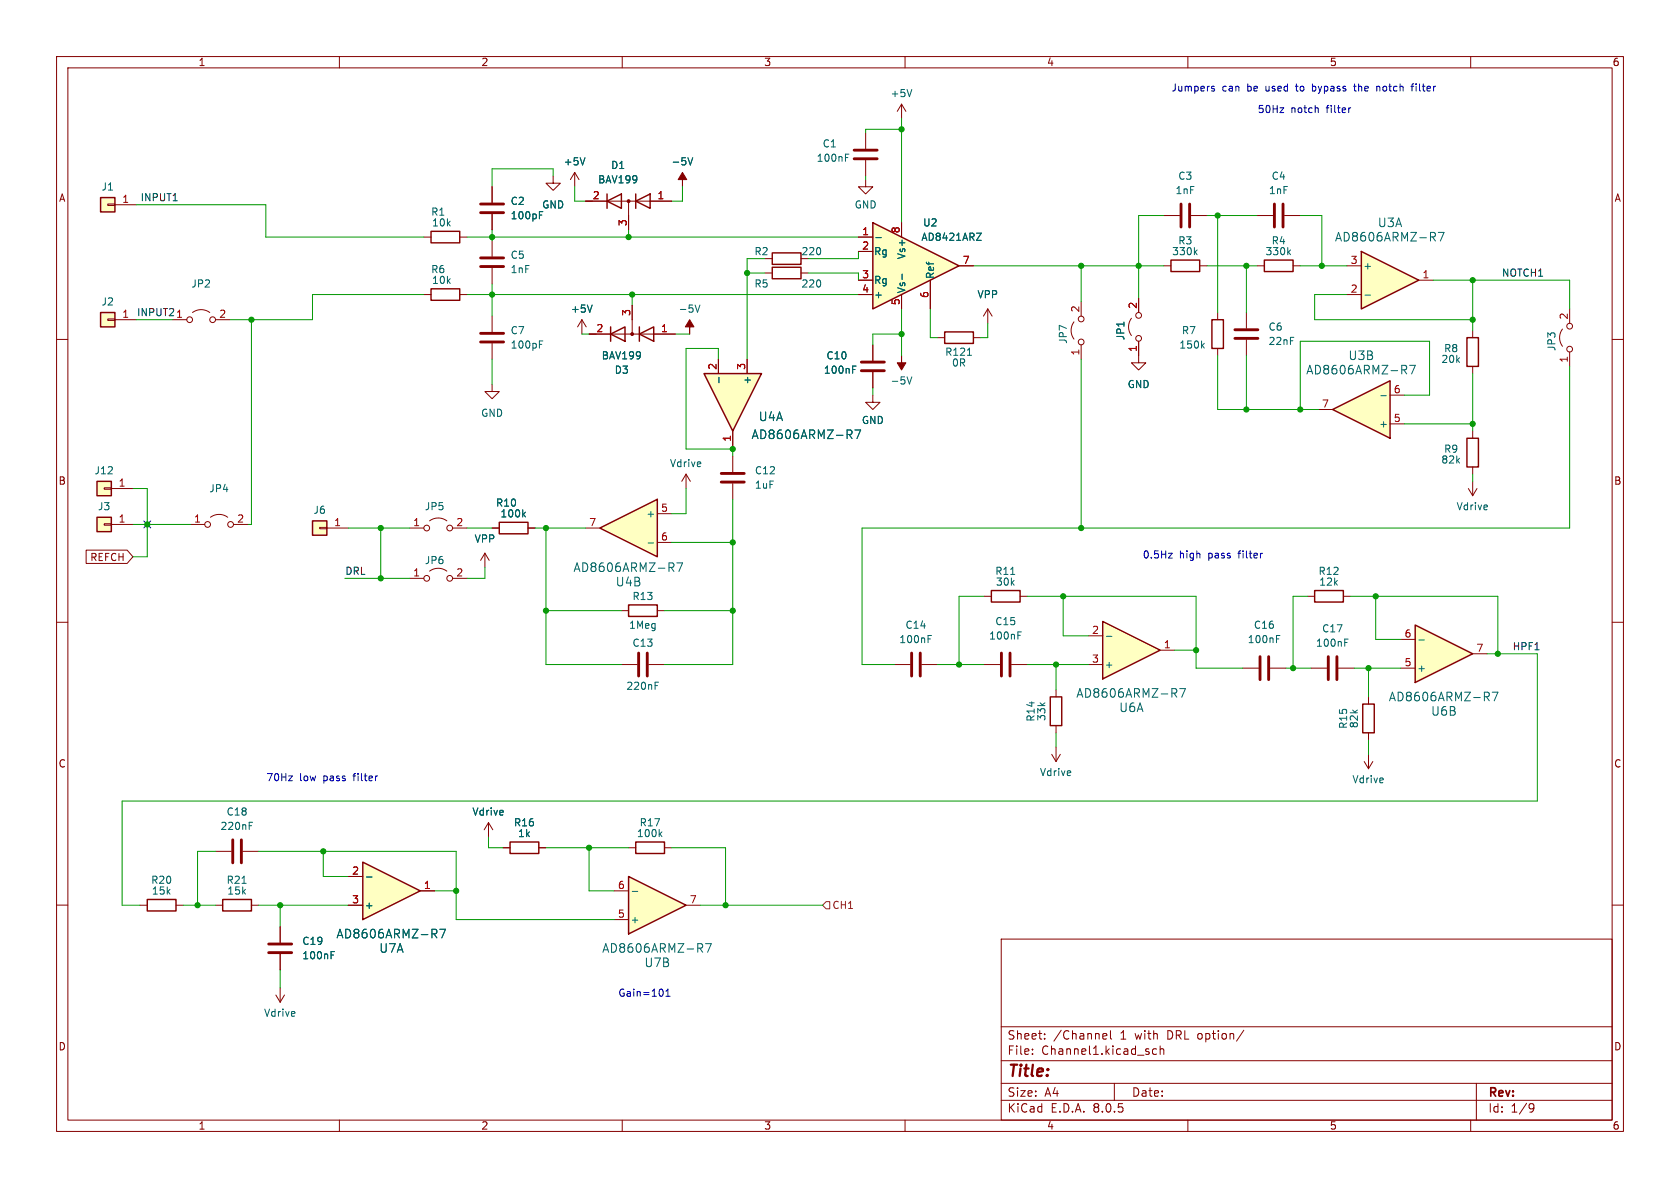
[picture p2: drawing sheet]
<svg xmlns="http://www.w3.org/2000/svg" width="297mm" height="210mm" viewBox="0 0 297 210" stroke-linecap="round" stroke-linejoin="round" font-family="sans-serif">
<g fill="none" stroke="#840000" stroke-width=".18">
<path d="M10 10h277v190h-277zM12 12h273v186h-273zM60 10v2M110 10v2M160 10v2M210 10v2M260 10v2M10 60h2M74.9 41.9h1.3M81.3 41.9h1.2M285 60h2M10 110h2"/>
<path d="M285 110h2M10 160h2M285 160h2M177 166h108v32h-108zM60 198v2M110 198v2M160 198v2M177 194.5h108M177 191.5h108M177 187.5h108M177 181.5h108M182.5 186.3v.1"/>
<path d="M182.5 185.5v.1M184.7 183.6v.1M184.7 182.8v.1M195.2 182.7l.4 .1 .1 .3-.7 .1M195.6 183.6l-.4 .1M196.3 182.2v1.3l.2 .2M197 191.5v3M204.5 185.5l-.5-.1-.3 .3v.4l.2 .2h.6M205.1 185.5l.2-.1 .4 .1v.9M205.1 184.9v1.5M210 198v2M219.9 182.1l-1.3 2"/>
<path d="M260 198v2M261 191.5v6.5M270.6 195.1l.5 .1a.99 .99 0 0 1-.4 1.4h-.2M271.2 195.7l-.3 .3h-.3"/>
</g>
<path d="M76.2 40.9h5.1v2h-5.1z" fill="none" stroke="#840000" stroke-width=".25"/>
<path d="M111.1 154.9l10.2 5.1-10.2 5.1z" fill="#ffffc2"/>
<path d="M136.5 47.2h5.1v2.1h-5.1zM136.5 44.7h5.1v2h-5.1zM90.2 148.8h5v2.1h-5zM111.1 154.9l10.2 5.1-10.2 5.1zM112.4 148.8h5.1v2.1h-5.1z" fill="none" stroke="#840000" stroke-width=".25"/>
<g fill="none" stroke="#840000" stroke-width=".18">
<path d="M102.9 56.5l-.8 1.3M102.9 56.5v2.6M102.9 56.5l.7 1.3M135.3 48.3h1.2M135.3 45.7h1.2M141.6 48.3h1.3M87 67.9v1.3h1.3l-1.3 1.3-1.3-1.3h1.3M121.3 83.8l-.8 1.3M121.3 83.8v2.6M121.3 83.8l.7 1.3M129.5 80.6v2.8M129.5 85.5v2.8"/>
<path d="M86.4 145.4l-.8 1.3M86.4 145.4v2.6M86.4 145.4l.7 1.3M88.9 149.9h1.3M95.2 149.9h1.3M108.6 157.5h2.5M111.1 149.9h1.3M117.5 149.9h1.2M108.6 162.6h2.5M121.3 160h2.5"/>
</g>
<path d="M104.7 53.9l-.4 1.3M122.9 53.9l.4 1.3 .4-1.3M111.8 157.6h.9M116.7 147.4l.3 .5M117 147.1l-.5 .4M123.7 167.6l.5 .7M124.1 166.9l.1 .2-.1 .4M124.7 166.8h1l-.6 1.5" fill="none" stroke="#006464" stroke-width=".18"/>
<path d="M121.9 56.5l.8 1.3h-.8v1.3v-1.3h-.7z" fill="#840000" stroke="#840000" stroke-width=".18"/>
<path d="M127.5 83.7h4.1M127.5 85.2h4.1" fill="none" stroke="#840000" stroke-width=".51"/>
<path d="M17.8 34.9h2.5v2.6h-2.5z" fill="#ffffc2"/>
<g fill="none" stroke="#840000" stroke-width=".18">
<path d="M19 36.1h1.3v.2h-1.3zM20.3 36.2h3.8M87 33v2.8M87 37.8v2.8M97.8 31.1v1.3h1.3l-1.3 1.3-1.3-1.3h1.3M101.6 30.5l-.8 1.3M101.6 30.5v2.5M101.6 30.5l.8 1.3M103.5 35.6h15.2M111.1 35.6v5M30.5 56.5h2.5M34 55.2a2.54 2.54 0 0 1 3.1 0"/>
<path d="M38.1 56.5h2.5M74.9 52.1h1.3M81.3 52.1h1.2M87 42.5v2.8M87 47.4v2.8M222.2 47h1.3M228.6 47h1.3M85.7 97.8l-.7 1.3M85.7 97.8v2.5M85.7 97.8l.8 1.3"/>
<circle cx="33.5" cy="56.5" r=".51"/>
<circle cx="37.6" cy="56.5" r=".51"/>
</g>
<path d="M17.8 34.9h2.5v2.6h-2.5zM107.3 34.3v2.5M107.3 35.6l2.6-1.3v2.5zM112.4 34.3v2.5M112.4 35.6l2.5-1.3v2.5zM76.2 51.1h5.1v2h-5.1zM223.5 46h5.1v2h-5.1z" fill="none" stroke="#840000" stroke-width=".25"/>
<g fill="#840000" stroke="#840000" stroke-width=".18">
<path d="M120.6 30.5l.8 1.3h-.8v1.2v-1.2h-.7z"/>
<circle cx="111.1" cy="35.6" r=".25"/>
</g>
<path d="M95.4 38h.4M103.4 27.9l-.4 1.3M121.6 27.9l.4 1.3 .5-1.3M227.8 44.5l.3 .5M228.1 44.2l-.4 .5" fill="none" stroke="#006464" stroke-width=".18"/>
<path d="M85 37.6h4M85 36.1h4M85 47.1h4M85 45.6h4" fill="none" stroke="#840000" stroke-width=".51"/>
<path d="M240.7 44.5l10.1 5-10.1 5.1z" fill="#ffffc2"/>
<path d="M240.7 44.5l10.1 5-10.1 5.1z" fill="none" stroke="#840000" stroke-width=".25"/>
<path d="M238.1 52.1h2.6M238.1 47h2.6M250.8 49.5h2.6" fill="none" stroke="#840000" stroke-width=".18"/>
<path d="M241.3 52.2h1M253.3 41.9l.5 .7M253.6 41.2l.2 .2-.2 .4M254.3 41.1h1l-.7 1.5" fill="none" stroke="#006464" stroke-width=".18"/>
<path d="M17.8 55.2h2.5v2.6h-2.5z" fill="#ffffc2"/>
<path d="M19 56.4h1.3v.2h-1.3zM20.3 56.5h3.8" fill="none" stroke="#840000" stroke-width=".18"/>
<path d="M17.8 55.2h2.5v2.6h-2.5z" fill="none" stroke="#840000" stroke-width=".25"/>
<path d="M64.1 152.4l10.2 5.1-10.2 5.1z" fill="#ffffc2"/>
<path d="M64.1 152.4l10.2 5.1-10.2 5.1z" fill="none" stroke="#840000" stroke-width=".25"/>
<g fill="none" stroke="#840000" stroke-width=".18">
<path d="M200 56.3a2.55 2.55 0 0 0 0 3M201.3 52.7v2.5M201.3 60.3v2.6M61.6 154.9h2.5M74.3 157.5h2.5M48.8 175.9l.7 1.3M49.5 163.8v2.8M49.5 168.7v2.8M49.5 174.6v2.6M50.3 175.9l-.8 1.3M61.6 160h2.5"/>
<circle cx="201.3" cy="59.8" r=".51"/>
<circle cx="201.3" cy="55.8" r=".51"/>
</g>
<path d="M64.8 155h1M58.5 168.8h.5M58.5 168.2h.6M76.7 165.1l.5 .7M77.1 164.3l.1 .3-.1 .4M77.7 164.3h1.1l-.7 1.5" fill="none" stroke="#006464" stroke-width=".18"/>
<path d="M47.5 166.9h4.1M47.5 168.4h4.1" fill="none" stroke="#840000" stroke-width=".51"/>
<path d="M106 93.3l10.2-5v10.1z" fill="#ffffc2"/>
<path d="M207 46h5.1v2h-5.1zM88.3 92.3h5v2.1h-5zM106 93.3l10.2-5v10.1zM111.1 106.9h5.1v2.1h-5.1zM26 159h5.1v2h-5.1zM39.4 159h5v2h-5z" fill="none" stroke="#840000" stroke-width=".25"/>
<g fill="none" stroke="#840000" stroke-width=".18">
<path d="M159.4 18.4l-.8 1.3M159.4 18.4v2.6M159.4 18.4l.7 1.3M205.7 38.1h2.8M210.6 38.1h2.8M222.2 38.1h2.8M227.1 38.1h2.8M205.7 47h1.3M212.1 47h1.3M154.3 69.9v1.2h1.3l-1.3 1.3-1.3-1.3h1.3M33.7 92.7h2.5M37.2 91.4a2.54 2.54 0 0 1 3.1 0"/>
<path d="M41.3 92.7h2.5M72.4 93.3h2.5M75.9 92.1a2.54 2.54 0 0 1 3.1 0M80 93.3h2.5M87 93.3h1.3M93.3 93.3h1.3M103.5 93.3h2.5M116.2 90.8h2.5M116.2 95.9h2.5M72.4 102.2h2.5M75.9 101a2.54 2.54 0 0 1 3.1 0M80 102.2h2.5"/>
<path d="M109.9 108h1.2M109.9 117.5h2.7M114.7 117.5h2.8M116.2 108h1.3M38.1 150.5h2.8M42.9 150.5h2.8M24.8 160h1.2M31.1 160h1.3M38.1 160h1.3M44.4 160h1.3"/>
<circle cx="36.7" cy="92.7" r=".51"/>
<circle cx="40.8" cy="92.7" r=".51"/>
<circle cx="75.4" cy="93.3" r=".51"/>
<circle cx="79.5" cy="93.3" r=".51"/>
<circle cx="75.4" cy="102.2" r=".51"/>
<circle cx="79.5" cy="102.2" r=".51"/>
</g>
<g fill="none" stroke="#006464" stroke-width=".18">
<path d="M161.2 15.8l-.4 1.3M211.3 44.5l.3 .5M211.6 44.2l-.4 .5M92.5 90.9l.4 .5M92.9 90.5l-.5 .5M114.6 96h.9M119 99.6l.1 .2-.1 .4M119.7 99.5h1l-.7 1.5M118.6 100.3l.5 .7M115.8 121.2h.4M115.8 120.6h.6M42.8 156.2h.7"/>
<path d="M44.1 146h.4M44.1 145.4h.6"/>
</g>
<path d="M208.8 36.1v4M210.3 36.1v4M225.3 36.1v4M226.8 36.1v4M112.9 115.4v4.1M114.4 115.4v4.1M41.1 148.5v4M42.7 148.5v4" fill="none" stroke="#840000" stroke-width=".51"/>
<path d="M55.2 92.1h2.6v2.5h-2.6z" fill="#ffffc2"/>
<g fill="none" stroke="#840000" stroke-width=".18">
<path d="M189.9 56.9a2.54 2.54 0 0 0 0 3M191.1 53.3v2.6M191.1 61v2.5M56.5 93.2h1.3v.3h-1.3zM57.8 93.3h3.8"/>
<circle cx="191.1" cy="56.4" r=".51"/>
<circle cx="191.1" cy="60.5" r=".51"/>
</g>
<path d="M55.2 92.1h2.6v2.5h-2.6z" fill="none" stroke="#840000" stroke-width=".25"/>
<path d="M17.1 85.1h2.6v2.5h-2.6z" fill="#ffffc2"/>
<path d="M18.4 86.2h1.3v.3h-1.3zM19.7 86.4h3.8" fill="none" stroke="#840000" stroke-width=".18"/>
<path d="M17.1 85.1h2.6v2.5h-2.6z" fill="none" stroke="#840000" stroke-width=".25"/>
<path d="M17.1 91.4h2.6v2.6h-2.6z" fill="#ffffc2"/>
<path d="M153 31.8v1.2h1.3l-1.3 1.3-1.2-1.3h1.2M153 23.5v2.8M153 28.3v2.8M87 55.9v2.8M104.1 59.1h15.3M111.8 54v5.1M87 60.7v2.8M18.4 92.6h1.3v.2h-1.3zM19.7 92.7h3.8" fill="none" stroke="#840000" stroke-width=".18"/>
<path d="M107.9 57.8v2.5M107.9 59.1l2.6-1.3v2.5zM113 57.8v2.5M113 59.1l2.6-1.3v2.5zM17.1 91.4h2.6v2.6h-2.6z" fill="none" stroke="#840000" stroke-width=".25"/>
<circle cx="111.8" cy="59.1" r=".25" fill="#840000" stroke="#840000" stroke-width=".18"/>
<path d="M151 26.5h4.1M151 28.1h4.1M85 58.9h4M85 60.5h4" fill="none" stroke="#840000" stroke-width=".51"/>
<path d="M149.5 27.9h.4M149.5 27.2h.6M95.4 60.9h.4M95.4 60.3h.6" fill="none" stroke="#006464" stroke-width=".18"/>
<path d="M154.3 39.4l15.2 7.6-15.2 7.6z" fill="#ffffc2"/>
<path d="M154.3 39.4l15.2 7.6-15.2 7.6zM259.3 59.7h2.1v5.1h-2.1z" fill="none" stroke="#840000" stroke-width=".25"/>
<g fill="none" stroke="#840000" stroke-width=".18">
<path d="M159.4 39.4v2.5M151.8 41.9h2.5M151.8 44.5h2.5M151.8 49.5h2.5M151.8 52.1h2.5M159.4 52.1v2.5M164.5 49.5v5.1M169.5 47h2.6M174.6 54.6l-.7 1.3M174.6 54.6v2.6M174.6 54.6l.8 1.3M260.3 58.4v1.3"/>
<path d="M260.3 64.8v1.2"/>
</g>
<path d="M154.8 42h1M159.5 48.5v.9M172.6 41.2h.9l-.9 1.3h.9" fill="none" stroke="#006464" stroke-width=".18"/>
<path d="M235.6 72.4l10.1-5.1v10.2z" fill="#ffffc2"/>
<path d="M235.6 72.4l10.1-5.1v10.2zM259.3 77.5h2.1v5.1h-2.1z" fill="none" stroke="#840000" stroke-width=".25"/>
<g fill="none" stroke="#840000" stroke-width=".18">
<path d="M276.2 58.2a2.54 2.54 0 0 0 0 3M277.5 54.6v2.6M233 72.4h2.6M245.7 74.9h2.6M245.7 69.9h2.6M260.3 76.2v1.3M277.5 62.2v2.6M259.6 86.4l.7 1.2M260.3 82.6v1.2M260.3 85.1v2.5M261.1 86.4l-.8 1.2"/>
<circle cx="277.5" cy="57.7" r=".51"/>
<circle cx="277.5" cy="61.7" r=".51"/>
</g>
<path d="M244.1 69.9h1M248.2 65.4l.5 .7M248.5 64.7l.2 .2-.2 .4M249.2 64.6h1l-.6 1.5" fill="none" stroke="#006464" stroke-width=".18"/>
<path d="M194.9 109.9l10.2 5-10.2 5.1z" fill="#ffffc2"/>
<path d="M194.9 109.9l10.2 5-10.2 5.1z" fill="none" stroke="#840000" stroke-width=".25"/>
<path d="M192.4 112.4h2.5M192.4 117.5h2.5M205.1 114.9h2.5" fill="none" stroke="#840000" stroke-width=".18"/>
<path d="M195.6 112.5h1M207.5 122.5l.5 .8M207.9 121.8l.1 .2-.1 .5M208.6 121.7h1l-.7 1.6" fill="none" stroke="#006464" stroke-width=".18"/>
<path d="M250.2 110.5l10.1 5.1-10.1 5.1z" fill="#ffffc2"/>
<path d="M175.3 104.4h5v2h-5zM232.4 104.4h5.1v2h-5.1zM250.2 110.5l10.1 5.1-10.1 5.1zM185.7 123.2h2v5.1h-2zM240.9 124.5h2.1v5h-2.1z" fill="none" stroke="#840000" stroke-width=".25"/>
<g fill="none" stroke="#840000" stroke-width=".18">
<path d="M158.1 117.5h2.8M162.9 117.5h2.8M174 105.4h1.3M174 117.5h2.8M178.8 117.5h2.8M180.3 105.4h1.3M219.7 118.1h2.8M224.5 118.1h2.8M231.1 105.4h1.3M231.8 118.1h2.8M236.6 118.1h2.8M237.5 105.4h1.3"/>
<path d="M247.6 118.1h2.6M247.6 113h2.6M260.3 115.6h2.6M185.9 133.4l.8 1.2M186.7 121.9v1.3M186.7 128.3v1.2M186.7 132.1v2.5M187.5 133.4l-.8 1.2M241.2 134.6l.7 1.3M241.9 123.2v1.3M241.9 129.5v1.3M241.9 133.4v2.5"/>
<path d="M242.7 134.6l-.8 1.3"/>
</g>
<g fill="none" stroke="#006464" stroke-width=".18">
<path d="M164.1 112.9h.4M164.1 112.3h.6M178.7 101.5h.7M179.9 112.3h.5M179.9 111.7h.7M225.7 112.9h.4M225.7 112.3h.6M237.7 113.6h.5M237.7 113h.6M250.8 113.1h1M262.8 123.2l.5 .7M263.1 122.4l.2 .3-.2 .4"/>
<path d="M263.8 122.4h1l-.6 1.5"/>
</g>
<path d="M161.2 115.4v4.1M162.7 115.4v4.1M177 115.4v4.1M178.6 115.4v4.1M222.8 116.1v4M224.3 116.1v4M234.8 116.1v4M236.3 116.1v4" fill="none" stroke="#840000" stroke-width=".51"/>
<path d="M124.5 66h10.1l-5.1 10.2z" fill="#ffffc2"/>
<path d="M167 58.7h5.1v2h-5.1zM214.2 56.5h2.1v5.1h-2.1zM124.5 66h10.1l-5.1 10.2z" fill="none" stroke="#840000" stroke-width=".25"/>
<g fill="none" stroke="#840000" stroke-width=".18">
<path d="M87 33v2.8M87 37.8v2.8M103.5 35.6h3.8M111.1 38.1v2.5M114.9 35.6h3.8M159.4 39.4v2.5M104.1 59.1h3.8M111.8 54v2.5M115.6 59.1h3.8M151.8 41.9h2.5M151.8 44.5h2.5M151.8 49.5h2.5"/>
<path d="M151.8 52.1h2.5M159.4 52.1v2.5M164.5 49.5v5.1M165.7 59.7h1.3M169.5 47h2.6M172.1 59.7h1.3M201.3 52.7v2.5M215.3 55.2v1.3M220.3 55.2v2.8M127 63.5v2.5M129.5 76.2v2.5M132.1 63.5v2.5"/>
<path d="M154.3 61v2.8M154.3 65.8v2.8M201.3 60.3v3.8h1.3l-1.3 1.3-1.3-1.3h1.3M215.3 61.6v1.3M220.3 60.1v2.8M15.2 97.3h7.3l1 1.1-1 1.2h-7.3zM87 93.3h1.3M93.3 93.3h1.3M61.6 154.9h2.5M74.3 157.5h2.5M88.9 149.9h1.3M95.2 149.9h1.3"/>
<path d="M49.5 163.8v2.8M49.5 168.7v2.8M61.6 160h2.5"/>
</g>
<g fill="none" stroke="#006464" stroke-width=".18">
<path d="M95.4 38h.4M103.4 27.9l-.4 1.3M121.6 27.9l.4 1.3 .5-1.3M104.7 53.9l-.4 1.3M154.8 42h1M159.5 48.5v.9M172.6 41.2h.9l-.9 1.3h.9M127.1 66.7v1M150.1 76.8l.5 .7M150.5 76.1l.1 .2-.1 .4M150.7 65.3h.5M150.7 64.7h.6"/>
<path d="M151.1 76h1.1l-.7 1.5M160.4 66.6l.4 1.3 .4-1.3M171 62.8h.8M212.5 61.1l.4 .4M212.9 60.7l-.5 .5M92.5 90.9l.4 .5M92.9 90.5l-.5 .5M64.8 155h1M58.5 168.8h.5M58.5 168.2h.6M76.7 165.1l.5 .7M77.1 164.3l.1 .3-.1 .4"/>
<path d="M77.7 164.3h1.1l-.7 1.5"/>
</g>
<path d="M218.3 58.3h4.1M218.3 59.8h4.1M152.3 64h4M152.3 65.5h4" fill="none" stroke="#840000" stroke-width=".51"/>
<path d="M159.4 62.9v1.2h.7l-.7 1.3-.8-1.3h.8z" fill="#840000" stroke="#840000" stroke-width=".18"/>
<path d="M146 159.4h.7v1.3h-.7l-.6-.7z" fill="none" stroke="#725600" stroke-width=".18"/>
<path d="M30.6 35.5h.7" fill="none" stroke="#0f0f0f" stroke-width=".18"/>
<g fill="none" stroke="#0000c2" stroke-width=".18">
<path d="M214.2 15.6l.5 .3v.1l-.4 .1M214.2 15.3h.5M226.3 19.1h.6l-.6 .8h.6M232 14.8v1.3M232 16l.1 .1M232.1 15.2l-.1 .1M233 19.1l.1 .8M238.8 19.1h-.2M239.3 15.2h.5M239.5 14.8v1.1l.3 .2M243.4 15.4l.4-.2 .1 .2M243.4 15.2v.9"/>
<path d="M249.4 15.2h.5M249.9 14.8l-.3 .2v1.1M206.6 97.8h.6l-.6 .8h.6M223.1 97.8h.1M51 137.2h.7l-.7 .8h.7M66.6 137.2h.1M117.2 175.1v.8M117.7 176.1h.8M117.7 175.2l.4-.4v1.3"/>
</g>
<g fill="none" stroke="#009600" stroke-width=".18">
<path d="M24.1 36.2h22.9v5.7h27.9M97.8 31.1v-1.3h-10.8v3.2M101.6 33v2.6h1.9M120.6 33v2.6h-1.9M153 31.1v.7M159.4 21v18.4M159.4 22.9h-6.4v.6M205.7 38.1h-4.4v14.6M213.4 38.1h8.8M215.3 38.1v17.1M229.9 38.1h3.8v8.9M24.1 56.5h6.4"/>
<path d="M44.4 56.5v36.2h-.6M74.9 52.1h-19.7v4.4h-14.6M82.5 52.1h69.3M82.5 41.9h69.3M87 40.6v1.9M87 50.2v5.7M102.9 59.1h1.2M111.1 40.6v1.3M111.8 52.1v1.9M119.4 59.1h2.5M132.1 48.3h3.2M135.3 45.7h-3.2v17.8"/>
<path d="M142.9 48.3h8.9v1.2M151.8 44.5v1.2h-8.9M159.4 59.1h-5.1v1.9M159.4 54.6v8.3M164.5 54.6v5.1h1.2M172.1 47h33.6M174.6 57.2v2.5h-1.2M191.1 47v6.3M213.4 47h8.8M220.3 47v8.2M229.9 47h8.2M238.1 52.1h-5.7v4.4h27.9"/>
<path d="M253.4 49.5h24.1v5.1M260.3 49.5v8.9M87 63.5v4.4M127 63.5v-1.9h-5.7v17.8h8.2M129.5 78.7v1.9M154.3 68.6v1.3M191.1 63.5v29.8M215.3 62.9v9.5h17.7M220.3 62.9v9.5M248.3 69.9h4.4v-9.6h-22.8v12.1M248.3 74.9h12M260.3 66v10.2"/>
<path d="M277.5 64.8v28.5h-125.1v24.2h5.7M23.5 86.4h2.5v12h-2.5M23.5 92.7h10.2M61.6 93.3h10.8M67.3 93.3v8.9M82.5 93.3h4.5M94.6 93.3h8.9M96.5 93.3v24.2h13.4M118.7 95.9h10.8M121.3 86.4v4.4h-2.6M129.5 88.3v29.2h-12M260.3 83.8v1.3"/>
<path d="M61 102.2h11.4M85.7 100.3v1.9h-3.2M96.5 108h13.4M117.5 108h12M165.7 117.5h8.3M174 105.4h-4.5v12.1M181.6 105.4h29.9v12.7h8.2M181.6 117.5h10.8M186.7 117.5v4.4M188 105.4v7h4.4M207.6 114.9h3.9M227.3 118.1h4.5"/>
<path d="M231.1 105.4h-2.5v12.7M238.8 105.4h26v10.2M239.4 118.1h8.2M241.9 118.1v5.1M243.2 105.4v7.6h4.4M262.9 115.6h8.9v26h-250.2v18.4h3.2M186.7 129.5v2.6M241.9 130.8v2.6M38.1 150.5h-3.2v9.5M45.7 150.5h34.9v12.1h28M57.1 150.5v4.4h4.5M76.8 157.5h3.8"/>
<path d="M86.4 148v1.9h2.5M96.5 149.9h14.6M104.1 149.9v7.6h4.5M118.7 149.9h9.6v10.1M32.4 160h5.7M45.7 160h15.9M49.5 160v3.8M49.5 171.5v3.1M123.8 160h21.6"/>
</g>
<path d="M25.4 92.1l1.2 1.2M26.6 92.1l-1.2 1.2" fill="none" stroke="#000084" stroke-width=".18"/>
<g fill="#009600" stroke="#009600" stroke-width=".18">
<circle cx="87" cy="52.1" r=".46"/>
<circle cx="111.8" cy="52.1" r=".46"/>
<circle cx="111.1" cy="41.9" r=".46"/>
<circle cx="129.5" cy="95.9" r=".46"/>
<circle cx="129.5" cy="108" r=".46"/>
<circle cx="34.9" cy="160" r=".46"/>
<circle cx="49.5" cy="160" r=".46"/>
<circle cx="128.3" cy="160" r=".46"/>
<circle cx="67.3" cy="102.2" r=".46"/>
<circle cx="96.5" cy="108" r=".46"/>
<circle cx="67.3" cy="93.3" r=".46"/>
<circle cx="26" cy="92.7" r=".46"/>
<circle cx="87" cy="41.9" r=".46"/>
<circle cx="44.4" cy="56.5" r=".46"/>
<circle cx="57.1" cy="150.5" r=".46"/>
<circle cx="104.1" cy="149.9" r=".46"/>
<circle cx="80.6" cy="157.5" r=".46"/>
<circle cx="96.5" cy="93.3" r=".46"/>
<circle cx="201.3" cy="47" r=".46"/>
<circle cx="215.3" cy="38.1" r=".46"/>
<circle cx="159.4" cy="22.9" r=".46"/>
<circle cx="159.4" cy="59.1" r=".46"/>
<circle cx="191.1" cy="47" r=".46"/>
<circle cx="260.3" cy="56.5" r=".46"/>
<circle cx="260.3" cy="49.5" r=".46"/>
<circle cx="229.9" cy="72.4" r=".46"/>
<circle cx="260.3" cy="74.9" r=".46"/>
<circle cx="211.5" cy="114.9" r=".46"/>
<circle cx="243.2" cy="105.4" r=".46"/>
<circle cx="228.6" cy="118.1" r=".46"/>
<circle cx="241.9" cy="118.1" r=".46"/>
<circle cx="264.8" cy="115.6" r=".46"/>
<circle cx="129.5" cy="79.4" r=".46"/>
<circle cx="186.7" cy="117.5" r=".46"/>
<circle cx="132.1" cy="48.3" r=".46"/>
<circle cx="169.5" cy="117.5" r=".46"/>
<circle cx="188" cy="105.4" r=".46"/>
<circle cx="191.1" cy="93.3" r=".46"/>
<circle cx="220.3" cy="72.4" r=".46"/>
<circle cx="220.3" cy="47" r=".46"/>
<circle cx="233.7" cy="47" r=".46"/>
</g>
<text font-size="2.8" fill="#840000" x="178" y="190.9">Title:</text>
<g font-size="2.1" fill="#006464">
<text x="243.5" y="40.4">U3A</text>
<text x="235.9" y="42.9">AD8606ARMZ-R7</text>
<text x="238.3" y="63.9">U3B</text>
<text x="230.8" y="66.4">AD8606ARMZ-R7</text>
<text x="132.8" y="77.8">AD8606ARMZ-R7</text>
<text x="134" y="74.7">U4A</text>
<text x="101.3" y="101.3">AD8606ARMZ-R7</text>
<text x="108.8" y="103.9">U4B</text>
<text x="190.2" y="123.5">AD8606ARMZ-R7</text>
<text x="245.4" y="124.2">AD8606ARMZ-R7</text>
<text x="197.8" y="126.1">U6A</text>
<text x="252.9" y="126.7">U6B</text>
<text x="59.4" y="166.1">AD8606ARMZ-R7</text>
<text x="67" y="168.6">U7A</text>
<text x="106.4" y="168.6">AD8606ARMZ-R7</text>
<text x="113.8" y="171.2">U7B</text>
</g>
<g font-size="2.1" fill="#840000">
<text x="178" y="184">Sheet:</text>
<text x="186.2" y="184">/Channel</text>
<text x="198.1" y="184">1</text>
<text x="200.8" y="184">with</text>
<text x="206.6" y="184">DRL option/</text>
<text x="178" y="186.7">File:</text>
<text x="184.1" y="186.7">Channel1.kicad_sch</text>
<text x="178" y="196.9">KiCad</text>
<text x="178" y="194.1">Size:</text>
<text x="184.7" y="194.1">A4</text>
<text x="185.7" y="196.9">E.D.A.</text>
<text x="193.3" y="196.9">8.0.5</text>
<text x="200" y="194.1">Date:</text>
<text x="263" y="194.3">Rev:</text>
<text x="263" y="196.9">Id:</text>
<text x="267.1" y="196.9">1/9</text>
</g>
<g font-size="1.8" fill="#840000">
<text x="35" y="11.9">1</text>
<text x="85" y="11.9">2</text>
<text x="135" y="11.9">3</text>
<text x="185" y="11.9">4</text>
<text x="235" y="11.9">5</text>
<text x="285" y="11.9">6</text>
<text x="10.3" y="35.9">A</text>
<text x="285.3" y="35.9">A</text>
<text x="10.3" y="85.9">B</text>
<text x="285.3" y="85.9">B</text>
<text x="15.9" y="99.4">REFCH</text>
<text x="10.3" y="135.9">C</text>
<text x="285.3" y="135.9">C</text>
<text x="10.3" y="185.9">D</text>
<text x="285.3" y="185.9">D</text>
<text x="35" y="199.9">1</text>
<text x="85" y="199.9">2</text>
<text x="135" y="199.9">3</text>
<text x="185" y="199.9">4</text>
<text x="235" y="199.9">5</text>
<text x="285" y="199.9">6</text>
</g>
<g font-size="1.8" fill="#006464">
<text x="157.3" y="17.4">+5V</text>
<text x="99.6" y="29.4">+5V</text>
<text x="118.6" y="29.4">-5V</text>
<text x="144.3" y="28.8">100nF</text>
<text x="145.3" y="26.3">C1</text>
<text x="17.9" y="33.9">J1</text>
<text x="105.6" y="32.6">BAV199</text>
<text x="107.9" y="30.1">D1</text>
<text x="207.7" y="34.5">1nF</text>
<text x="208.2" y="32">C3</text>
<text x="224.2" y="34.5">1nF</text>
<text x="224.7" y="32">C4</text>
<text x="76.1" y="38.3">R1</text>
<text x="76.3" y="40.2">10k</text>
<text x="90.2" y="36.4">C2</text>
<text x="90.2" y="39">100pF</text>
<text x="95.8" y="37.1">GND</text>
<text x="151" y="37.1">GND</text>
<text x="163.1" y="40.2">U2</text>
<text x="90.2" y="45.9">C5</text>
<text x="133.3" y="45.3">R2</text>
<text x="141.6" y="45.3">220</text>
<text x="154.4" y="45.3">Rg</text>
<text x="160.2" y="45.9" transform="rotate(-90 160.2 45.9)">Vs+</text>
<text x="162.8" y="42.8">AD8421ARZ</text>
<text x="207.1" y="45.3">330k</text>
<text x="208.2" y="43.4">R3</text>
<text x="223.6" y="45.3">330k</text>
<text x="224.7" y="43.4">R4</text>
<text x="240.9" y="47.9">+</text>
<text x="33.7" y="51">JP2</text>
<text x="76.1" y="48.5">R6</text>
<text x="76.3" y="50.4">10k</text>
<text x="90.2" y="48.5">1nF</text>
<text x="133.3" y="51">R5</text>
<text x="141.6" y="51">220</text>
<text x="154.4" y="50.4">Rg</text>
<text x="154.4" y="52.9">+</text>
<text x="160.2" y="51.9" transform="rotate(-90 160.2 51.9)">Vs-</text>
<text x="165.3" y="49.4" transform="rotate(-90 165.3 49.4)">Ref</text>
<text x="172.7" y="52.9">VPP</text>
<text x="17.9" y="54.2">J2</text>
<text x="90.2" y="59.3">C7</text>
<text x="100.8" y="55.5">+5V</text>
<text x="119.9" y="55.5">-5V</text>
<text x="208.8" y="59.3">R7</text>
<text x="224.2" y="58.6">C6</text>
<text x="90.2" y="61.8">100pF</text>
<text x="106.3" y="63.7">BAV199</text>
<text x="146" y="63.7">C10</text>
<text x="167" y="63.1">R121</text>
<text x="168.2" y="65">0R</text>
<text x="188.8" y="60.9" transform="rotate(-90 188.8 60.9)">JP7</text>
<text x="199" y="60.2" transform="rotate(-90 199 60.2)">JP1</text>
<text x="208.4" y="61.8">150k</text>
<text x="224.2" y="61.2">22nF</text>
<text x="254.7" y="64.4">20k</text>
<text x="255.2" y="62.5">R8</text>
<text x="275.2" y="62.1" transform="rotate(-90 275.2 62.1)">JP3</text>
<text x="108.6" y="66.3">D3</text>
<text x="132.9" y="68.1" transform="rotate(-90 132.9 68.1)">+</text>
<text x="145.6" y="66.3">100nF</text>
<text x="157.3" y="68.2">-5V</text>
<text x="199.3" y="68.8">GND</text>
<text x="85" y="73.9">GND</text>
<text x="152.3" y="75.2">GND</text>
<text x="243.7" y="75.8">+</text>
<text x="118.3" y="82.8">Vdrive</text>
<text x="254.7" y="82.1">82k</text>
<text x="255.2" y="80.2">R9</text>
<text x="16.6" y="84">J12</text>
<text x="36.9" y="87.2">JP4</text>
<text x="87.6" y="89.8">R10</text>
<text x="133.4" y="86.6">1uF</text>
<text x="133.4" y="84">C12</text>
<text x="17.2" y="90.4">J3</text>
<text x="55.3" y="91">J6</text>
<text x="75" y="90.4">JP5</text>
<text x="88.4" y="91.7">100k</text>
<text x="114.2" y="91.7">+</text>
<text x="257.4" y="90.4">Vdrive</text>
<text x="75" y="99.9">JP6</text>
<text x="83.8" y="96.1">VPP</text>
<text x="175.9" y="101.8">R11</text>
<text x="233" y="101.8">R12</text>
<text x="111.7" y="106.3">R13</text>
<text x="176" y="103.7">30k</text>
<text x="233.1" y="103.7">12k</text>
<text x="111.1" y="111.4">1Meg</text>
<text x="158.9" y="113.9">100nF</text>
<text x="160" y="111.4">C14</text>
<text x="174.8" y="113.3">100nF</text>
<text x="175.9" y="110.7">C15</text>
<text x="220.5" y="113.9">100nF</text>
<text x="221.6" y="111.4">C16</text>
<text x="233.6" y="112">C17</text>
<text x="111.7" y="114.5">C13</text>
<text x="195.2" y="118.3">+</text>
<text x="232.6" y="114.5">100nF</text>
<text x="250.4" y="119">+</text>
<text x="110.6" y="122.1">220nF</text>
<text x="183.1" y="127.7" transform="rotate(-90 183.1 127.7)">R14</text>
<text x="185" y="127.6" transform="rotate(-90 185 127.6)">33k</text>
<text x="238.4" y="128.9" transform="rotate(-90 238.4 128.9)">R15</text>
<text x="240.3" y="128.8" transform="rotate(-90 240.3 128.8)">82k</text>
<text x="183.7" y="137.4">Vdrive</text>
<text x="239" y="138.7">Vdrive</text>
<text x="38.9" y="146.9">220nF</text>
<text x="40" y="144.4">C18</text>
<text x="83.4" y="144.4">Vdrive</text>
<text x="90.8" y="146.3">R16</text>
<text x="91.5" y="148.2">1k</text>
<text x="112.5" y="148.2">100k</text>
<text x="113" y="146.3">R17</text>
<text x="26.6" y="156.4">R20</text>
<text x="26.7" y="158.3">15k</text>
<text x="40" y="156.4">R21</text>
<text x="40.1" y="158.3">15k</text>
<text x="64.4" y="160.9">+</text>
<text x="53.3" y="167.2">C19</text>
<text x="111.4" y="163.4">+</text>
<text x="53.3" y="169.8">100nF</text>
<text x="46.6" y="179.9">Vdrive</text>
</g>
<g font-size="1.8" fill="#0000c2">
<text x="207" y="16.3">Jumpers</text>
<text x="216" y="16.3">can</text>
<text x="220.6" y="16.3">be</text>
<text x="224" y="16.3">used</text>
<text x="229.6" y="16.3">to</text>
<text x="232.6" y="16.3">bypass</text>
<text x="240.3" y="16.3">the</text>
<text x="244.4" y="16.3">notch</text>
<text x="250.8" y="16.3">filter</text>
<text x="222.2" y="20.1">50Hz</text>
<text x="228.2" y="20.1">notch</text>
<text x="234.6" y="20.1">filter</text>
<text x="201.9" y="98.8">0.5Hz</text>
<text x="208.5" y="98.8">high</text>
<text x="213.7" y="98.8">pass</text>
<text x="219.2" y="98.8">filter</text>
<text x="47" y="138.2">70Hz</text>
<text x="52.9" y="138.2">low</text>
<text x="57.3" y="138.2">pass</text>
<text x="62.8" y="138.2">filter</text>
<text x="109.2" y="176.3">Gain=101</text>
</g>
<g font-size="1.8" fill="#a90000">
<text x="21.5" y="35.9">1</text>
<text x="104.7" y="35.3">2</text>
<text x="116.1" y="35.3">1</text>
<text x="110.9" y="40.1" transform="rotate(-90 110.9 40.1)">3</text>
<text x="152.3" y="41.7">1</text>
<text x="159.1" y="41.3" transform="rotate(-90 159.1 41.3)">8</text>
<text x="152.3" y="44.2">2</text>
<text x="170.1" y="46.7">7</text>
<text x="238.7" y="46.7">3</text>
<text x="152.3" y="49.3">3</text>
<text x="152.3" y="51.8">4</text>
<text x="164.2" y="52.8" transform="rotate(-90 164.2 52.8)">6</text>
<text x="238.7" y="51.8">2</text>
<text x="251.4" y="49.3">1</text>
<text x="21.5" y="56.3">1</text>
<text x="38.7" y="56.3">2</text>
<text x="105.3" y="58.8">2</text>
<text x="111.5" y="56" transform="rotate(-90 111.5 56)">3</text>
<text x="116.8" y="58.8">1</text>
<text x="159.1" y="54" transform="rotate(-90 159.1 54)">5</text>
<text x="190.9" y="55.3" transform="rotate(-90 190.9 55.3)">2</text>
<text x="201" y="54.7" transform="rotate(-90 201 54.7)">2</text>
<text x="277.2" y="56.6" transform="rotate(-90 277.2 56.6)">2</text>
<text x="126.7" y="65.5" transform="rotate(-90 126.7 65.5)">2</text>
<text x="131.8" y="65.5" transform="rotate(-90 131.8 65.5)">3</text>
<text x="190.9" y="62.9" transform="rotate(-90 190.9 62.9)">1</text>
<text x="201" y="62.3" transform="rotate(-90 201 62.3)">1</text>
<text x="277.2" y="64.2" transform="rotate(-90 277.2 64.2)">1</text>
<text x="246.3" y="69.6">6</text>
<text x="233.6" y="72.1">7</text>
<text x="246.3" y="74.7">5</text>
<text x="129.3" y="78.2" transform="rotate(-90 129.3 78.2)">1</text>
<text x="20.9" y="86.1">1</text>
<text x="20.9" y="92.5">1</text>
<text x="34.2" y="92.5">1</text>
<text x="41.8" y="92.5">2</text>
<text x="59" y="93.1">1</text>
<text x="73" y="93.1">1</text>
<text x="80.6" y="93.1">2</text>
<text x="104.1" y="93.1">7</text>
<text x="116.8" y="90.6">5</text>
<text x="116.8" y="95.6">6</text>
<text x="73" y="102">1</text>
<text x="80.6" y="102">2</text>
<text x="193" y="112.1">2</text>
<text x="248.2" y="112.8">6</text>
<text x="193" y="117.2">3</text>
<text x="205.7" y="114.7">1</text>
<text x="248.2" y="117.9">5</text>
<text x="260.9" y="115.3">7</text>
<text x="62.2" y="154.7">2</text>
<text x="62.2" y="159.8">3</text>
<text x="74.9" y="157.2">1</text>
<text x="109.1" y="157.2">6</text>
<text x="121.8" y="159.8">7</text>
<text x="109.1" y="162.3">5</text>
</g>
<g font-size="1.8" fill="#0f0f0f">
<text x="24.8" y="35.7">INPUT1</text>
<text x="265.4" y="49">NOTCH1</text>
<text x="24.1" y="56">INPUT2</text>
<text x="31" y="56.3">1</text>
<text x="61" y="101.7">DRL</text>
<text x="267.3" y="115">HPF1</text>
</g>
<text font-size="1.8" fill="#725600" x="147.1" y="160.9">CH1</text>
</svg>
